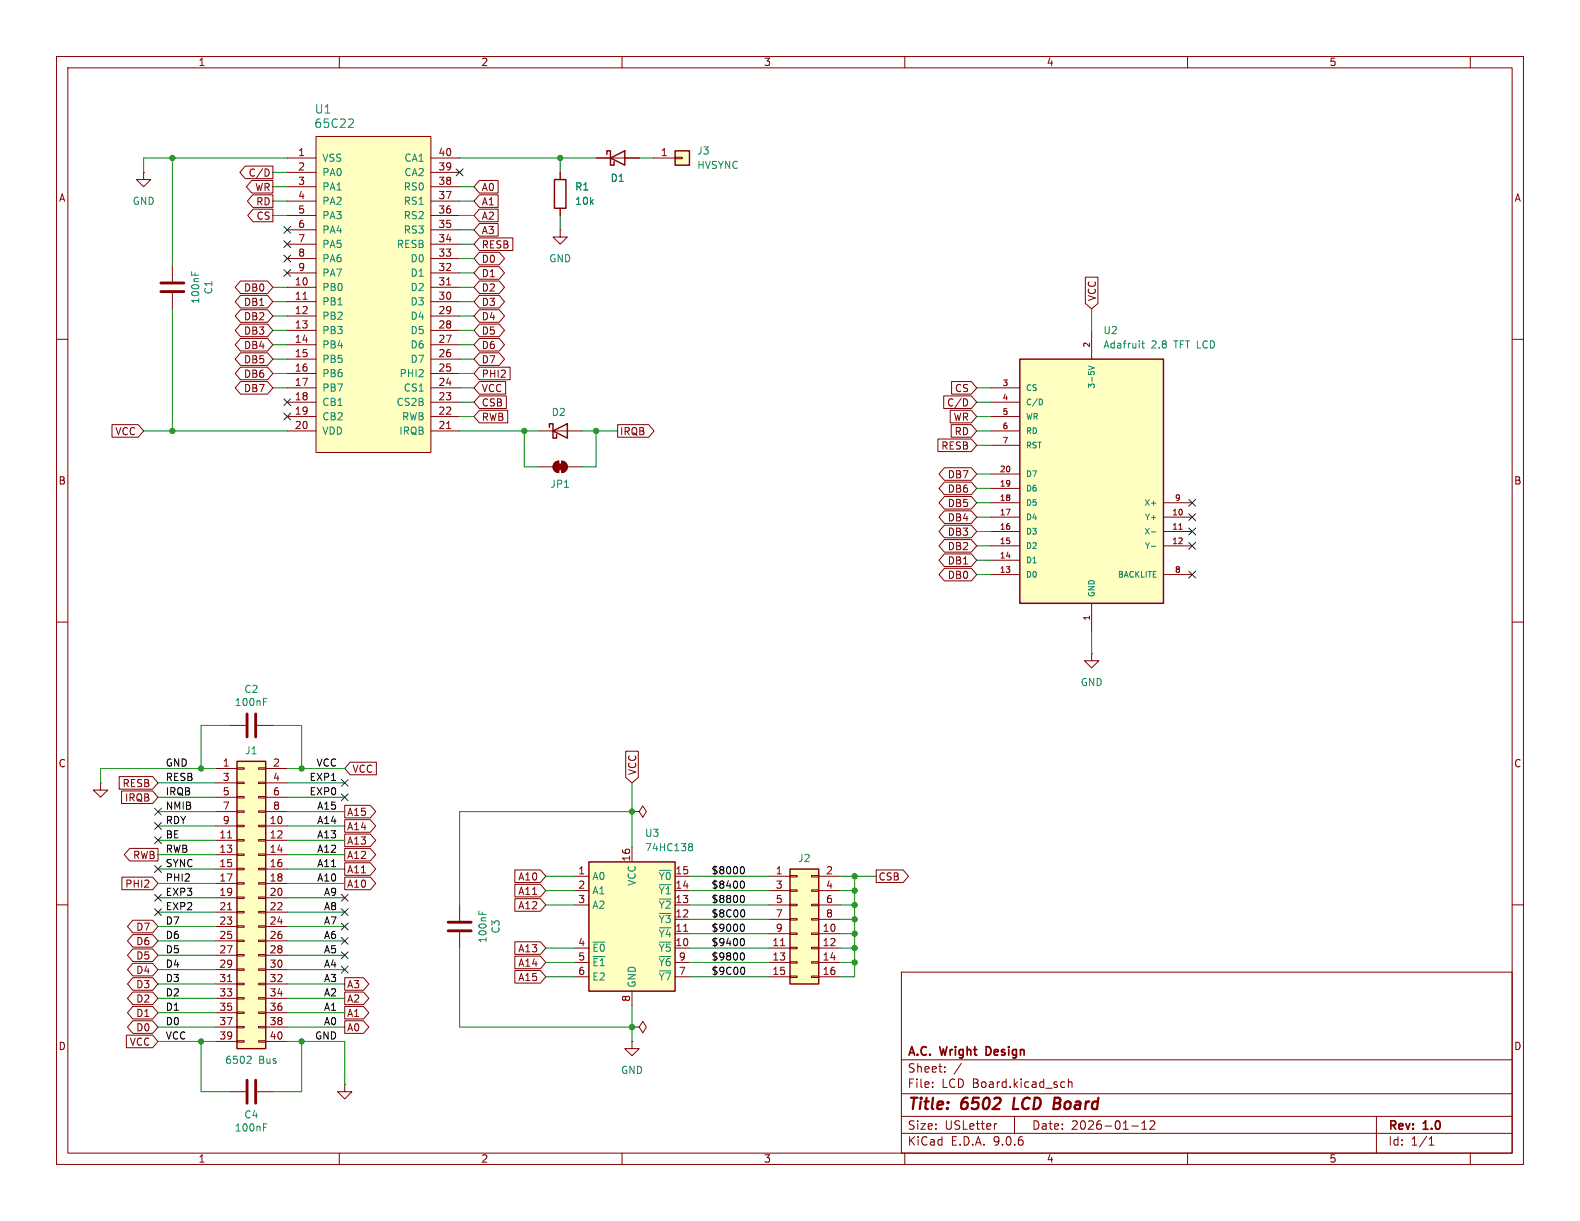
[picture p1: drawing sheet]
<svg xmlns="http://www.w3.org/2000/svg" width="279mm" height="216mm" viewBox="0 0 279 216" stroke-linecap="round" stroke-linejoin="round" font-family="sans-serif">
<g fill="none" stroke="#840000" stroke-width=".18">
<path d="M10 10h259.4v195.9h-259.4zM12 12h255.4v191.9h-255.4zM60 10v2M110 10v2M160 10v2M210 10v2M260 10v2M10 60h2M267.4 60h2M10 110h2M267.4 110h2M10 160h2"/>
<path d="M159.4 171.9h108v32h-108zM267.4 160h2M159.4 197.4h108M159.4 193.4h108M159.4 187.4h108M164.9 192.1v.2M164.9 191.4v.1M167.1 189.4v.2M167.1 188.7v.1M170 188l-1.3 1.9M176.3 198.7l-.3 .1M179.4 197.4v3"/>
<path d="M187.9 191.3l.4 .1M188.3 192.2l-.4 .1M188.9 191.4l.2-.1 .4 .1 .1 .9M188.9 190.8v1.5M200.1 199.1h1.2M201.9 199.7h.9M201.9 198.6l.5-.4v1.5M203.4 198.3l.5-.1 .2 .1 .1 .3-.9 1.1h.9M243.4 197.4v6.5M60 203.9v2M110 203.9v2M159.4 200.4h108"/>
<path d="M160 203.9v2M210 203.9v2M252.7 202.5h.9M252.7 201.4l.4-.4v1.5M260 203.9v2"/>
</g>
<path d="M179.4 194.1l-.3 2h1M186.4 195.1h.7M186.5 194.1h.7M187.1 195.1l.2 .1M187.2 196l-.9 .1M187.3 195l-.2 .1" fill="none" stroke="#840000" stroke-width=".4"/>
<path d="M174.7 185.1h-.3v1.5h.3" fill="none" stroke="#840000" stroke-width=".3"/>
<path d="M180.3 63.5h25.4v43.2h-25.4z" fill="#ffffc2"/>
<path d="M180.3 63.5h25.4v43.2h-25.4z" fill="none" stroke="#840000" stroke-width=".25"/>
<g fill="none" stroke="#840000" stroke-width=".18">
<path d="M193 58.4v5.1M175.3 68.6h5M175.3 71.1h5M175.3 73.7h5M175.3 76.2h5M175.3 78.7h5M175.3 83.8h5M175.3 86.4h5M175.3 88.9h5M175.3 91.4h5M175.3 94h5M175.3 96.5h5"/>
<path d="M175.3 99.1h5M205.7 88.9h5.1M205.7 91.4h5.1M205.7 94h5.1M205.7 96.5h5.1M208.5 93.6h.6M175.3 101.6h5M193 106.7v5.1M205.7 101.6h5.1M111.8 184.2v1.2h1.2l-1.2 1.3-1.3-1.3h1.3M111.8 184.2h.1"/>
</g>
<path d="M184.2 70.6l.2 .4-.2 .5M192.5 64.7l1 .4-1 .3M201.9 60.7h.5M202.1 60.3v1.1l.3 .1M203.6 94.1h.8M203.6 96.6h.8" fill="none" stroke="#008484" stroke-width=".18"/>
<path d="M119.4 26.7h2.5v2.5h-2.5z" fill="#ffffc2"/>
<path d="M107.3 27.3v-.6h.6v2.5h.7v-.6M107.9 27.9l2.6-1.2v2.5zM119.4 26.7h2.5v2.5h-2.5z" fill="none" stroke="#840000" stroke-width=".25"/>
<path d="M105.4 27.9h7.6M115.6 27.9h3.8M119.4 27.8h1.2v.3h-1.2zM17.8 138.4v1.3h1.2l-1.2 1.3-1.3-1.3h1.3M17.8 138.4h.1M111.8 181.6h1.2l.7-1 .6 1-.6 1-.7-1M111.8 181.6h.1" fill="none" stroke="#840000" stroke-width=".18"/>
<path d="M55.9 24.1h20.3v55.9h-20.3z" fill="#ffffc2"/>
<g fill="none" stroke="#840000" stroke-width=".18">
<path d="M50.8 27.9h5.1M50.8 30.5h5.1M50.8 33h5.1M50.8 35.6h5.1M50.8 38.1h5.1M55.9 24.1h20.3v55.9h-20.3zM76.2 27.9h5.1M76.2 30.5h5.1M76.2 33h5.1M76.2 35.6h5.1M76.2 38.1h5.1M50.8 40.6h5.1"/>
<path d="M50.8 43.2h5.1M50.8 45.7h5.1M50.8 48.3h5.1M50.8 50.8h5.1M50.8 53.3h5.1M50.8 55.9h5.1M50.8 58.4h5.1M53.6 52.9h.7M76.2 40.6h5.1M76.2 43.2h5.1M76.2 45.7h5.1M76.2 48.3h5.1"/>
<path d="M76.2 50.8h5.1M76.2 53.3h5.1M76.2 55.9h5.1M76.2 58.4h5.1M79 50.4h.7M99.1 40.6v1.3h1.2l-1.2 1.3-1.3-1.3h1.3M99.1 40.6h.1M50.8 61h5.1M50.8 63.5h5.1M50.8 66h5.1M50.8 68.6h5.1M50.8 71.1h5.1"/>
<path d="M50.8 73.7h5.1M50.8 76.2h5.1M76.2 61h5.1M76.2 63.5h5.1M76.2 66h5.1M76.2 68.6h5.1M76.2 71.1h5.1M76.2 73.7h5.1M76.2 76.2h5.1M79 75.8h.7"/>
</g>
<path d="M62.2 21l.3 .3-.1 .4-.8 .8h.9" fill="none" stroke="#008484" stroke-width=".18"/>
<path d="M139.7 153.7h5.1v20.3h-5.1z" fill="#ffffc2"/>
<path d="M98 31.8h2.1v5h-2.1zM139.7 153.7h5.1v20.3h-5.1z" fill="none" stroke="#840000" stroke-width=".25"/>
<g fill="none" stroke="#840000" stroke-width=".18">
<path d="M99.1 30.5v1.3M99.1 36.8v1.3M111.8 143.5h1.2l.7-1 .6 1-.6 1-.7-1M111.8 143.5h.1M135.9 154.9h3.8M135.9 157.5h3.8M139.7 154.8h1.3v.3h-1.3zM139.7 157.4h1.3v.2h-1.3zM139.7 159.9h1.3v.2h-1.3zM143.5 154.8h1.3v.3h-1.3zM143.5 157.4h1.3v.2h-1.3zM143.5 159.9h1.3v.2h-1.3z"/>
<path d="M144.8 154.9h3.8M144.8 157.5h3.8M81.3 160v2.8M81.3 164.8v2.8M135.9 160h3.8M135.9 162.6h3.8M135.9 165.1h3.8M135.9 167.6h3.8M135.9 170.2h3.8M135.9 172.7h3.8M138 167.2h.8M139.7 162.4h1.3v.3h-1.3z"/>
<path d="M139.7 165h1.3v.2h-1.3zM139.7 167.5h1.3v.3h-1.3zM139.7 170.1h1.3v.2h-1.3zM139.7 172.6h1.3v.2h-1.3zM143.5 162.4h1.3v.3h-1.3zM143.5 165h1.3v.2h-1.3zM143.5 167.5h1.3v.3h-1.3zM143.5 170.1h1.3v.2h-1.3zM143.5 172.6h1.3v.2h-1.3zM144.8 160h3.8M144.8 162.6h3.8M144.8 165.1h3.8"/>
<path d="M144.8 167.6h3.8M144.8 170.2h3.8M144.8 172.7h3.8"/>
</g>
<path d="M79.2 163.1h4.1M79.2 164.6h4.1" fill="none" stroke="#840000" stroke-width=".51"/>
<path d="M84.7 161.1v.6M85.3 161.3v.4" fill="none" stroke="#008484" stroke-width=".18"/>
<path d="M104.1 152.4h15.3v22.9h-15.3z" fill="#ffffc2"/>
<path d="M104.1 152.4h15.3v22.9h-15.3z" fill="none" stroke="#840000" stroke-width=".25"/>
<g fill="none" stroke="#840000" stroke-width=".18">
<path d="M40.6 128.3h2.8M45.5 128.3h2.8M101.6 154.9h2.5M101.6 157.5h2.5M111.8 149.9v2.5M119.4 154.9h2.5M119.4 157.5h2.5M101.6 160h2.5M101.6 167.6h2.5M101.6 170.2h2.5M101.6 172.7h2.5M111.8 175.3v2.5"/>
<path d="M119.4 160h2.5M119.4 167.6h2.5M119.4 170.2h2.5M119.4 172.7h2.5M119.4 162.6h2.5M119.4 165.1h2.5M120.9 164.7h.7"/>
</g>
<path d="M46.6 124.1h.4M46.6 123.5h.6M116.6 153.9h2M121.9 149.7h.1M121.9 149.2h.3l.2 .1 .1 .2-.3 .2M122 149.7h.2M122 149.7l-.1 .1M122.2 149.7l.3 .3-.1 .3-.2 .1h-.3M104.9 166.6h2.1" fill="none" stroke="#008484" stroke-width=".18"/>
<path d="M43.7 126.2v4.1M45.2 126.2v4.1" fill="none" stroke="#840000" stroke-width=".51"/>
<path d="M41.9 134.6h5.1v50.8h-5.1z" fill="#ffffc2"/>
<path d="M97.2 75.6v-.7h.6v2.6h.6v-.7M97.8 76.2l2.5-1.3v2.6zM41.9 134.6h5.1v50.8h-5.1z" fill="none" stroke="#840000" stroke-width=".25"/>
<g fill="none" stroke="#840000" stroke-width=".18">
<path d="M25.4 30.5v1.3h1.3l-1.3 1.2-1.3-1.2h1.3M25.4 30.5h.1M43.4 29.4h4.9v2.2h-4.9l-1-1.1zM44.5 31.9h3.8v2.2h-3.8l-.9-1.1zM44.7 34.4h3.6v2.3h-3.6l-.9-1.1zM44.8 37h3.5v2.2h-3.5l-1-1.1zM47.4 29.9l.2 .5-.2 .7M84.8 39.5h3.3v2.3h-3.3l-1-1.2zM84.8 37h3.3v2.2h-3.3l-1-1.1zM84.8 31.9h3.3v2.2h-3.3l-1-1.1zM84.8 34.4h3.3v2.3h-3.3l-1-1.1zM99.1 30.5v1.3"/>
<path d="M99.1 36.8v1.3M105.4 27.9h2.5M110.5 27.9h2.5M30.5 47v2.8M30.5 51.8v2.8M42.5 57.3h4.8l1 1.1-1 1.1h-4.8l-.9-1.1zM42.5 59.8h4.8l1 1.2-1 1.1h-4.8l-.9-1.1zM42.5 54.8h4.8l1 1.1-1 1.1h-4.8l-.9-1.1zM42.5 52.2h4.8l1 1.1-1 1.2h-4.8l-.9-1.2zM42.5 49.7h4.8l1 1.1-1 1.1h-4.8l-.9-1.1zM84.8 47.1h3.5l.9 1.2-.9 1.1h-3.5l-1-1.1zM84.8 44.6h3.5l.9 1.1-.9 1.1h-3.5l-1-1.1z"/>
<path d="M84.8 59.8h3.5l.9 1.2-.9 1.1h-3.5l-1-1.1zM84.8 42.1h5.9v2.2h-5.9l-1-1.1zM84.8 54.8h3.5l.9 1.1-.9 1.1h-3.5l-1-1.1zM84.8 57.3h3.5l.9 1.1-.9 1.1h-3.5l-1-1.1zM84.8 52.2h3.5l.9 1.1-.9 1.2h-3.5l-1-1.2zM84.8 49.7h3.5l.9 1.1-.9 1.1h-3.5l-1-1.1zM191.9 49h2.3v4.7l-1.2 .9-1.1-.9zM19.8 75.1h4.6l1 1.1-1 1.1h-4.6zM42.5 64.9h4.8l1 1.1-1 1.2h-4.8l-.9-1.2zM42.5 67.5h4.8l1 1.1-1 1.1h-4.8l-.9-1.1zM42.5 62.4h4.8l1 1.1-1 1.1h-4.8l-.9-1.1zM84.8 72.5h5v2.3h-5l-1-1.1z"/>
<path d="M84.8 70h4.7v2.2h-4.7l-1-1.1zM84.8 67.5h4.6v2.2h-4.6l-1-1.1zM84.8 64.9h5.4v2.3h-5.4l-1-1.2zM84.8 62.4h3.5l.9 1.1-.9 1.1h-3.5l-1-1.1zM95.2 76.2h7.7M109.2 75.1h5.5l1 1.1-1 1.1h-5.5zM165.9 77.6h5.9l.9 1.1-.9 1.2h-5.9zM166.9 70h4.9l.9 1.1-.9 1.1h-4.9zM168 72.5h3.8l.9 1.2-.9 1.1h-3.8zM168.2 75.1h3.6l.9 1.1-.9 1.1h-3.6zM168.3 67.5h3.5l.9 1.1-.9 1.1h-3.5zM170.9 70.6l.2 .5-.2 .6"/>
<path d="M95.2 82.6h2.6M98.1 81.8l.7-.3v2.1a1.02 1.02 0 0 1-.9-.7 1.02 1.02 0 0 1 .2-1.1zM99.3 81.5a1.02 1.02 0 0 1 1 1.1 1.02 1.02 0 0 1-1 1zM100.3 82.6h2.6M167 82.7h4.8l.9 1.1-.9 1.1h-4.8l-1-1.1zM167 85.2h4.8l.9 1.2-.9 1.1h-4.8l-1-1.1zM167 87.8h4.8l.9 1.1-.9 1.1h-4.8l-1-1.1zM167 90.3h4.8l.9 1.1-.9 1.2h-4.8l-1-1.2zM167 92.9h4.8l.9 1.1-.9 1.1h-4.8l-1-1.1zM167 95.4h4.8l.9 1.1-.9 1.1h-4.8l-1-1.1zM167 97.9h4.8l.9 1.2-.9 1.1h-4.8l-1-1.1zM167 100.5h4.8l.9 1.1-.9 1.1h-4.8l-1-1.1z"/>
<path d="M193 115.6v1.2h1.3l-1.3 1.3-1.2-1.3h1.2M193 115.6h.1M21.1 137.3h5.9l.9 1.1-.9 1.1h-5.9zM21.5 139.9h5.5l.9 1.1-.9 1.1h-5.5zM38.1 135.9h3.8M38.1 138.4h3.8M41.9 135.8h1.3v.2h-1.3zM41.9 138.3h1.3v.3h-1.3zM45.7 135.8h1.3v.2h-1.3zM45.7 138.3h1.3v.3h-1.3zM47 135.9h3.8M47 138.4h3.8"/>
<path d="M61.9 134.8h4.7v2.2h-4.7l-.9-1.1zM110.6 132.8h2.3v4.7l-1.1 .9-1.2-.9zM21.6 155.1h5.4l.9 1.1-.9 1.1h-5.4zM22.9 150h5v2.2h-5l-.9-1.1zM38.1 141h3.8M38.1 143.5h3.8M38.1 146.1h3.8M38.1 148.6h3.8M38.1 151.1h3.8M38.1 153.7h3.8M38.1 156.2h3.8M38.1 158.8h3.8"/>
<path d="M40.2 148.2h.8M41.9 140.8h1.3v.3h-1.3zM41.9 143.4h1.3v.2h-1.3zM41.9 145.9h1.3v.3h-1.3zM41.9 148.5h1.3v.2h-1.3zM41.9 151h1.3v.3h-1.3zM41.9 153.5h1.3v.3h-1.3zM41.9 156.1h1.3v.2h-1.3zM41.9 158.6h1.3v.3h-1.3zM45.7 140.8h1.3v.3h-1.3zM45.7 143.4h1.3v.2h-1.3zM45.7 145.9h1.3v.3h-1.3z"/>
<path d="M45.7 148.5h1.3v.2h-1.3zM45.7 151h1.3v.3h-1.3zM45.7 153.5h1.3v.3h-1.3zM45.7 156.1h1.3v.2h-1.3zM45.7 158.6h1.3v.3h-1.3zM47 141h3.8M47 143.5h3.8M47 146.1h3.8M47 148.6h3.8M47 151.1h3.8M47 153.7h3.8M47 156.2h3.8"/>
<path d="M47 158.8h3.8M61 142.4h4.5l.9 1.1-.9 1.1h-4.5zM61 155.1h4.5l.9 1.1-.9 1.1h-4.5zM61 144.9h4.5l.9 1.2-.9 1.1h-4.5zM61 152.6h4.5l.9 1.1-.9 1.1h-4.5zM61 150h4.5l.9 1.1-.9 1.1h-4.5zM61 147.5h4.5l.9 1.1-.9 1.1h-4.5zM91 153.8h4.6l.9 1.1-.9 1.2h-4.6zM91 156.4h4.6l.9 1.1-.9 1.1h-4.6zM91 158.9h4.6l.9 1.1-.9 1.1h-4.6zM154.9 153.8h4.8l1 1.1-1 1.2h-4.8zM23.5 165.3h3.5l.9 1.1-.9 1.1h-3.5l-1-1.1z"/>
<path d="M23.5 167.8h3.5l.9 1.1-.9 1.1h-3.5l-1-1.1zM23.5 162.7h3.5l.9 1.1-.9 1.1h-3.5l-1-1.1zM23.5 178h3.5l.9 1.1-.9 1.1h-3.5l-1-1.1zM23.5 175.4h3.5l.9 1.1-.9 1.1h-3.5l-1-1.1zM23.5 172.9h3.5l.9 1.1-.9 1.1h-3.5l-1-1.1zM23.5 170.3h3.5l.9 1.2-.9 1.1h-3.5l-1-1.1zM38.1 161.3h3.8M38.1 163.8h3.8M38.1 166.4h3.8M38.1 168.9h3.8M38.1 171.5h3.8M38.1 174h3.8"/>
<path d="M38.1 176.5h3.8M38.1 179.1h3.8M40.2 160.9h.8M40.2 173.6h.8M41.9 161.2h1.3v.2h-1.3zM41.9 163.7h1.3v.3h-1.3zM41.9 166.2h1.3v.3h-1.3zM41.9 168.8h1.3v.2h-1.3zM41.9 171.3h1.3v.3h-1.3zM41.9 173.9h1.3v.2h-1.3zM41.9 176.4h1.3v.3h-1.3zM41.9 178.9h1.3v.3h-1.3z"/>
<path d="M45.7 161.2h1.3v.2h-1.3zM45.7 163.7h1.3v.3h-1.3zM45.7 166.2h1.3v.3h-1.3zM45.7 168.8h1.3v.2h-1.3zM45.7 171.3h1.3v.3h-1.3zM45.7 173.9h1.3v.2h-1.3zM45.7 176.4h1.3v.3h-1.3zM45.7 178.9h1.3v.3h-1.3zM47 161.3h3.8M47 163.8h3.8M47 166.4h3.8M47 168.9h3.8"/>
<path d="M47 171.5h3.8M47 174h3.8M47 176.5h3.8M47 179.1h3.8M61 172.9h3.3l.9 1.1-.9 1.1h-3.3zM61 175.4h3.3l.9 1.1-.9 1.1h-3.3zM61 178h3.3l.9 1.1-.9 1.1h-3.3zM91 171.6h4.6l.9 1.1-.9 1.1h-4.6zM91 166.5h4.6l.9 1.1-.9 1.2h-4.6zM91 169.1h4.6l.9 1.1-.9 1.1h-4.6zM22.3 183h4.7l.9 1.2-.9 1.1h-4.7zM23.5 180.5h3.5l.9 1.1-.9 1.1h-3.5l-1-1.1z"/>
<path d="M38.1 181.6h3.8M38.1 184.2h3.8M40.6 193h2.8M41.9 181.5h1.3v.2h-1.3zM41.9 184h1.3v.3h-1.3zM45.5 193h2.8M45.7 181.5h1.3v.2h-1.3zM45.7 184h1.3v.3h-1.3zM47 181.6h3.8M47 184.2h3.8M61 191.8v1.2h1.2l-1.2 1.3-1.3-1.3h1.3M61 191.8h.1"/>
<path d="M61 180.5h3.3l.9 1.1-.9 1.1h-3.3z"/>
</g>
<path d="M33.9 48v.7M34.5 48.2v.5M44.2 186.8l.2 .2v.3l-.8 .7h.8M46.6 199.3h.4M46.6 198.7h.6" fill="none" stroke="#008484" stroke-width=".18"/>
<path d="M28.4 50h4.1M28.4 51.6h4.1M43.7 191v4.1M45.2 191v4.1" fill="none" stroke="#840000" stroke-width=".51"/>
<g fill="#840000" stroke="#840000" stroke-width=".18">
<path d="M98.6 82h1v1.1h-1z"/>
<path d="M98.1 81.8l.7-.3v2.1a1.02 1.02 0 0 1-.9-.7 1.02 1.02 0 0 1 .2-1.1z"/>
<path d="M99.3 81.5a1.02 1.02 0 0 1 1 1.1 1.02 1.02 0 0 1-1 1z"/>
</g>
<path d="M131.1 155.8h.1a.68 .68 0 0 1 .5 .6 .68 .68 0 0 1-.5 .7l-.1-.1M131.1 153.3l.1-.1a.68 .68 0 0 1 .5 .7 .68 .68 0 0 1-.5 .6h-.1M131.1 158.4l.1-.1a.68 .68 0 0 1 .5 .7 .68 .68 0 0 1-.5 .6l-.1-.1M131.1 163.5l.1-.1a.68 .68 0 0 1 .5 .6 .68 .68 0 0 1-.5 .7l-.1-.1M131.1 166l.1-.1a.68 .68 0 0 1 .5 .7 .68 .68 0 0 1-.5 .6h-.1M131.1 168.5h.1a.68 .68 0 0 1 .5 .6 .68 .68 0 0 1-.5 .7l-.1-.1M131.4 160.9a.79 .79 0 0 1 0 1.2M131.4 171a.79 .79 0 0 1 0 1.3" fill="none" stroke="#000" stroke-width=".18"/>
<g fill="none" stroke="#008400" stroke-width=".18">
<path d="M30.5 27.9v19.1M48.3 33h2.5M48.3 30.5h2.5M48.3 35.6h2.5M48.3 38.1h2.5M50.8 27.9h-25.4v2.6M81.3 33h2.5M81.3 27.9h24.1M81.3 35.6h2.5M81.3 38.1h2.5M99.1 27.9v2.6M99.1 38.1v2.5"/>
<path d="M113 27.9h2.6M30.5 54.6v21.6M48.3 50.8h2.5M48.3 53.3h2.5M48.3 55.9h2.5M48.3 58.4h2.5M81.3 48.3h2.5M81.3 50.8h2.5M81.3 53.3h2.5M81.3 43.2h2.5M81.3 45.7h2.5M81.3 40.6h2.5"/>
<path d="M81.3 55.9h2.5M81.3 58.4h2.5M193 54.6v3.8M25.4 76.2h25.4M48.3 63.5h2.5M48.3 61h2.5M48.3 66h2.5M48.3 68.6h2.5M81.3 63.5h2.5M81.3 61h2.5M81.3 66h2.5M81.3 76.2h13.9"/>
<path d="M81.3 68.6h2.5M81.3 71.1h2.5M81.3 73.7h2.5M92.7 76.2v6.4h2.5M102.9 76.2h6.3M105.4 76.2v6.4h-2.5M172.7 76.2h2.6M172.7 68.6h2.6M172.7 71.1h2.6M172.7 73.7h2.6M172.7 78.7h2.6M172.7 91.4h2.6"/>
<path d="M172.7 94h2.6M172.7 96.5h2.6M172.7 88.9h2.6M172.7 86.4h2.6M172.7 83.8h2.6M172.7 99.1h2.6M172.7 101.6h2.6M193 111.8v3.8M27.9 138.4h10.2M38.1 135.9h-20.3v2.5M40.6 128.3h-5v7.6M48.3 128.3h5v7.6"/>
<path d="M50.8 135.9h10.2M50.8 138.4h10.2M111.8 138.4v11.5M27.9 143.5h10.2M27.9 148.6h10.2M27.9 151.1h10.2M27.9 141h10.2M27.9 146.1h10.2M27.9 153.7h10.2M27.9 158.8h10.2M27.9 156.2h10.2M50.8 143.5h10.2"/>
<path d="M50.8 148.6h10.2M50.8 151.1h10.2M50.8 141h10.2M50.8 146.1h10.2M50.8 153.7h10.2M50.8 158.8h10.2M50.8 156.2h10.2M96.5 154.9h5.1M96.5 157.5h5.1M111.8 143.5h-30.5v16.5M121.9 154.9h14M121.9 157.5h14"/>
<path d="M148.6 154.9h6.3M148.6 157.5h2.5M151.1 154.9v17.8h-2.5M27.9 166.4h10.2M27.9 163.8h10.2M27.9 179.1h10.2M27.9 176.5h10.2M27.9 174h10.2M27.9 171.5h10.2M27.9 168.9h10.2M27.9 161.3h10.2M50.8 166.4h10.2"/>
<path d="M50.8 163.8h10.2M50.8 179.1h10.2M50.8 176.5h10.2M50.8 174h10.2M50.8 171.5h10.2M50.8 168.9h10.2M50.8 161.3h10.2M81.3 167.6v14h30.5M96.5 160h5.1M96.5 167.6h5.1M96.5 170.2h5.1M96.5 172.7h5.1"/>
<path d="M111.8 177.8v6.4M121.9 165.1h14M121.9 160h14M121.9 162.6h14M121.9 167.6h14M121.9 170.2h14M121.9 172.7h14M148.6 165.1h2.5M148.6 160h2.5M148.6 162.6h2.5M148.6 167.6h2.5M148.6 170.2h2.5"/>
<path d="M27.9 181.6h10.2M27.9 184.2h10.2M35.6 184.2v8.8h5M50.8 181.6h10.2M50.8 184.2h10.2v7.6M53.3 184.2v8.8h-5"/>
</g>
<g fill="none" stroke="#000084" stroke-width=".18">
<path d="M80.7 29.9l1.2 1.2M81.9 29.9l-1.2 1.2M50.2 45.1l1.2 1.2M50.2 47.7l1.2 1.2M50.2 40l1.2 1.2M50.2 42.6l1.2 1.2M51.4 45.1l-1.2 1.2M51.4 47.7l-1.2 1.2M51.4 40l-1.2 1.2M51.4 42.6l-1.2 1.2M50.2 73.1l1.2 1.2M50.2 70.5l1.2 1.2"/>
<path d="M51.4 73.1l-1.2 1.2M51.4 70.5l-1.2 1.2M210.2 90.8l1.2 1.2M210.2 88.3l1.2 1.2M210.2 95.9l1.2 1.2M210.2 93.4l1.2 1.2M211.4 90.8l-1.2 1.2M211.4 88.3l-1.2 1.2M211.4 95.9l-1.2 1.2M211.4 93.4l-1.2 1.2M210.2 101l1.2 1.2M211.4 101l-1.2 1.2"/>
<path d="M60.4 137.8l1.2 1.2M61.6 137.8l-1.2 1.2M27.3 142.9l1.2 1.2M27.3 158.1l1.2 1.3M27.3 148l1.2 1.2M27.3 153.1l1.2 1.2M27.3 145.4l1.2 1.3M28.5 142.9l-1.2 1.2M28.5 158.1l-1.2 1.3M28.5 148l-1.2 1.2M28.5 153.1l-1.2 1.2M28.5 145.4l-1.2 1.3"/>
<path d="M60.4 158.1l1.2 1.3M60.4 140.4l1.2 1.2M61.6 158.1l-1.2 1.3M61.6 140.4l-1.2 1.2M27.3 160.7l1.2 1.2M28.5 160.7l-1.2 1.2M60.4 170.8l1.2 1.3M60.4 165.8l1.2 1.2M60.4 163.2l1.2 1.2M60.4 168.3l1.2 1.2M60.4 160.7l1.2 1.2M61.6 170.8l-1.2 1.3"/>
<path d="M61.6 165.8l-1.2 1.2M61.6 163.2l-1.2 1.2M61.6 168.3l-1.2 1.2M61.6 160.7l-1.2 1.2"/>
</g>
<g fill="#008400" stroke="#008400" stroke-width=".18">
<circle cx="151.1" cy="165.1" r=".46"/>
<circle cx="151.1" cy="154.9" r=".46"/>
<circle cx="151.1" cy="160" r=".46"/>
<circle cx="151.1" cy="162.6" r=".46"/>
<circle cx="151.1" cy="157.5" r=".46"/>
<circle cx="151.1" cy="170.2" r=".46"/>
<circle cx="151.1" cy="167.6" r=".46"/>
<circle cx="35.6" cy="184.2" r=".46"/>
<circle cx="53.3" cy="184.2" r=".46"/>
<circle cx="111.8" cy="143.5" r=".46"/>
<circle cx="111.8" cy="181.6" r=".46"/>
<circle cx="30.5" cy="76.2" r=".46"/>
<circle cx="35.6" cy="135.9" r=".46"/>
<circle cx="53.3" cy="135.9" r=".46"/>
<circle cx="30.5" cy="27.9" r=".46"/>
<circle cx="92.7" cy="76.2" r=".46"/>
<circle cx="105.4" cy="76.2" r=".46"/>
<circle cx="99.1" cy="27.9" r=".46"/>
</g>
<g font-size="2.8" fill="#840000">
<text x="160.4" y="196.8">Title:</text>
<text x="170.1" y="196.8">6502</text>
<text x="180" y="196.8">LCD</text>
<text x="187.9" y="196.8">Board</text>
</g>
<g font-size="2.1" fill="#008484">
<text x="55.5" y="22.8">65C22</text>
<text x="55.6" y="20.3">U1</text>
</g>
<g font-size="2.1" fill="#840000">
<text x="160.4" y="189.9">Sheet:</text>
<text x="160.4" y="187.1">A.C.</text>
<text x="166.4" y="187.1">Wright</text>
<text x="175" y="187.1">Design</text>
<text x="160.4" y="192.6">File:</text>
<text x="166.5" y="192.6">LCD Board.kicad_sch</text>
<text x="160.4" y="202.8">KiCad</text>
<text x="160.4" y="200">Size:</text>
<text x="167.1" y="200">USLetter</text>
<text x="168.1" y="202.8">E.D.A.</text>
<text x="175.7" y="202.8">9.0.6</text>
<text x="182.4" y="200">Date:</text>
<text x="189.4" y="200">2026-01-12</text>
<text x="245.4" y="200.2">Rev:</text>
<text x="245.4" y="202.8">Id:</text>
<text x="249.5" y="202.8">1/1</text>
<text x="251.8" y="200.2">1.0</text>
</g>
<g font-size="1.8" fill="#840000">
<text x="35" y="11.9">1</text>
<text x="85" y="11.9">2</text>
<text x="135" y="11.9">3</text>
<text x="185" y="11.9">4</text>
<text x="235" y="11.9">5</text>
<text x="52.6" y="27.7">1</text>
<text x="77.4" y="27.7">40</text>
<text x="116.8" y="27.7">1</text>
<text x="10.3" y="35.9">A</text>
<text x="43.9" y="31.4">C/D</text>
<text x="45" y="34">WR</text>
<text x="52.6" y="30.2">2</text>
<text x="52.6" y="32.8">3</text>
<text x="52.6" y="35.3">4</text>
<text x="77.4" y="30.2">39</text>
<text x="77.4" y="32.8">38</text>
<text x="77.4" y="35.3">37</text>
<text x="85.1" y="34">A0</text>
<text x="267.7" y="35.9">A</text>
<text x="45.2" y="36.5">RD</text>
<text x="45.3" y="39.1">CS</text>
<text x="52.6" y="37.8">5</text>
<text x="52.6" y="40.4">6</text>
<text x="77.4" y="37.8">36</text>
<text x="77.4" y="40.4">35</text>
<text x="85.1" y="41.6">A3</text>
<text x="85.1" y="39.1">A2</text>
<text x="85.1" y="36.5">A1</text>
<text x="52.6" y="42.9">7</text>
<text x="52.6" y="45.5">8</text>
<text x="77.4" y="42.9">34</text>
<text x="77.4" y="45.5">33</text>
<text x="85.1" y="46.7">D0</text>
<text x="85.1" y="44.1">RESB</text>
<text x="43" y="51.8">DB0</text>
<text x="52" y="50.5">10</text>
<text x="52" y="53.1">11</text>
<text x="52.6" y="48">9</text>
<text x="77.4" y="48">32</text>
<text x="77.4" y="50.5">31</text>
<text x="77.4" y="53.1">30</text>
<text x="85.1" y="49.2">D1</text>
<text x="85.1" y="51.8">D2</text>
<text x="194" y="53.3" transform="rotate(-90 194 53.3)">VCC</text>
<text x="43" y="59.4">DB3</text>
<text x="43" y="56.8">DB2</text>
<text x="43" y="54.3">DB1</text>
<text x="52" y="55.6">12</text>
<text x="52" y="58.2">13</text>
<text x="77.4" y="55.6">29</text>
<text x="77.4" y="58.2">28</text>
<text x="85.1" y="56.8">D4</text>
<text x="85.1" y="59.4">D5</text>
<text x="85.1" y="54.3">D3</text>
<text x="43" y="64.5">DB5</text>
<text x="43" y="61.9">DB4</text>
<text x="52" y="60.7">14</text>
<text x="52" y="63.2">15</text>
<text x="52" y="65.8">16</text>
<text x="77.4" y="60.7">27</text>
<text x="77.4" y="63.2">26</text>
<text x="77.4" y="65.8">25</text>
<text x="85.1" y="64.5">D7</text>
<text x="85.1" y="61.9">D6</text>
<text x="43" y="67">DB6</text>
<text x="43" y="69.5">DB7</text>
<text x="52" y="68.3">17</text>
<text x="52" y="70.9">18</text>
<text x="77.4" y="68.3">24</text>
<text x="77.4" y="70.9">23</text>
<text x="85.1" y="69.5">VCC</text>
<text x="85.1" y="67">PHI2</text>
<text x="168.8" y="69.5">CS</text>
<text x="20.3" y="77.2">VCC</text>
<text x="52" y="73.4">19</text>
<text x="52" y="75.9">20</text>
<text x="77.4" y="73.4">22</text>
<text x="77.4" y="75.9">21</text>
<text x="85.1" y="74.6">RWB</text>
<text x="85.1" y="72.1">CSB</text>
<text x="109.5" y="77.2">IRQB</text>
<text x="167.4" y="72.1">C/D</text>
<text x="168.5" y="74.6">WR</text>
<text x="168.7" y="77.2">RD</text>
<text x="166.3" y="79.7">RESB</text>
<text x="10.3" y="85.9">B</text>
<text x="167.5" y="84.8">DB7</text>
<text x="167.5" y="87.3">DB6</text>
<text x="167.5" y="89.9">DB5</text>
<text x="267.7" y="85.9">B</text>
<text x="167.5" y="92.4">DB4</text>
<text x="167.5" y="94.9">DB3</text>
<text x="167.5" y="97.5">DB2</text>
<text x="167.5" y="100">DB1</text>
<text x="167.5" y="102.6">DB0</text>
<text x="10.3" y="135.9">C</text>
<text x="39.3" y="135.6">1</text>
<text x="48.2" y="135.6">2</text>
<text x="62.2" y="136.8">VCC</text>
<text x="112.7" y="137.2" transform="rotate(-90 112.7 137.2)">VCC</text>
<text x="267.7" y="135.9">C</text>
<text x="21.6" y="139.4">RESB</text>
<text x="22" y="141.9">IRQB</text>
<text x="39.3" y="138.2">3</text>
<text x="39.3" y="140.7">5</text>
<text x="39.3" y="143.3">7</text>
<text x="48.2" y="138.2">4</text>
<text x="48.2" y="140.7">6</text>
<text x="48.2" y="143.3">8</text>
<text x="38.7" y="148.3">11</text>
<text x="39.3" y="145.8">9</text>
<text x="47.6" y="145.8">10</text>
<text x="47.6" y="148.3">12</text>
<text x="61.3" y="144.5">A15</text>
<text x="61.3" y="147">A14</text>
<text x="61.3" y="149.5">A13</text>
<text x="23.4" y="152.1">RWB</text>
<text x="38.7" y="150.9">13</text>
<text x="38.7" y="153.4">15</text>
<text x="38.7" y="156">17</text>
<text x="47.6" y="150.9">14</text>
<text x="47.6" y="153.4">16</text>
<text x="47.6" y="156">18</text>
<text x="61.3" y="154.6">A11</text>
<text x="61.3" y="152.1">A12</text>
<text x="91.5" y="155.9">A10</text>
<text x="102.2" y="154.7">1</text>
<text x="111.5" y="152.4" transform="rotate(-90 111.5 152.4)">16</text>
<text x="119.3" y="154.7">15</text>
<text x="137.1" y="154.7">1</text>
<text x="146" y="154.7">2</text>
<text x="155.3" y="155.9">CSB</text>
<text x="22.1" y="157.2">PHI2</text>
<text x="38.7" y="158.5">19</text>
<text x="38.7" y="161">21</text>
<text x="47.6" y="158.5">20</text>
<text x="47.6" y="161">22</text>
<text x="61.3" y="157.2">A10</text>
<text x="91.5" y="158.4">A11</text>
<text x="91.5" y="161">A12</text>
<text x="102.2" y="157.2">2</text>
<text x="102.2" y="159.8">3</text>
<text x="119.3" y="157.2">14</text>
<text x="119.3" y="159.8">13</text>
<text x="137.1" y="157.2">3</text>
<text x="137.1" y="159.8">5</text>
<text x="146" y="157.2">4</text>
<text x="146" y="159.8">6</text>
<text x="24" y="167.3">D6</text>
<text x="24" y="164.8">D7</text>
<text x="38.7" y="163.6">23</text>
<text x="38.7" y="166.1">25</text>
<text x="47.6" y="163.6">24</text>
<text x="47.6" y="166.1">26</text>
<text x="102.2" y="167.4">4</text>
<text x="119.3" y="162.3">12</text>
<text x="119.3" y="164.8">11</text>
<text x="119.3" y="167.4">10</text>
<text x="136.5" y="167.4">11</text>
<text x="137.1" y="162.3">7</text>
<text x="137.1" y="164.8">9</text>
<text x="145.4" y="164.8">10</text>
<text x="145.4" y="167.4">12</text>
<text x="146" y="162.3">8</text>
<text x="24" y="169.9">D5</text>
<text x="24" y="172.4">D4</text>
<text x="38.7" y="168.7">27</text>
<text x="38.7" y="171.2">29</text>
<text x="38.7" y="173.7">31</text>
<text x="47.6" y="168.7">28</text>
<text x="47.6" y="171.2">30</text>
<text x="47.6" y="173.7">32</text>
<text x="91.5" y="173.7">A15</text>
<text x="91.5" y="168.6">A13</text>
<text x="91.5" y="171.1">A14</text>
<text x="102.2" y="169.9">5</text>
<text x="102.2" y="172.5">6</text>
<text x="119.9" y="169.9">9</text>
<text x="119.9" y="172.5">7</text>
<text x="136.5" y="169.9">13</text>
<text x="136.5" y="172.5">15</text>
<text x="145.4" y="169.9">14</text>
<text x="145.4" y="172.5">16</text>
<text x="24" y="177.5">D2</text>
<text x="24" y="174.9">D3</text>
<text x="38.7" y="176.3">33</text>
<text x="38.7" y="178.8">35</text>
<text x="47.6" y="176.3">34</text>
<text x="47.6" y="178.8">36</text>
<text x="61.3" y="174.9">A3</text>
<text x="61.3" y="177.5">A2</text>
<text x="111.5" y="177.2" transform="rotate(-90 111.5 177.2)">8</text>
<text x="10.3" y="185.9">D</text>
<text x="22.8" y="185.1">VCC</text>
<text x="24" y="180">D1</text>
<text x="24" y="182.6">D0</text>
<text x="38.7" y="181.4">37</text>
<text x="38.7" y="183.9">39</text>
<text x="47.6" y="181.4">38</text>
<text x="47.6" y="183.9">40</text>
<text x="61.3" y="182.6">A0</text>
<text x="61.3" y="180">A1</text>
<text x="267.7" y="185.9">D</text>
<text x="35" y="205.8">1</text>
<text x="85" y="205.8">2</text>
<text x="135" y="205.8">3</text>
<text x="185" y="205.8">4</text>
<text x="235" y="205.8">5</text>
</g>
<g font-size="1.8" fill="#008484">
<text x="56.9" y="28.8">VSS</text>
<text x="71.4" y="28.8">CA1</text>
<text x="123.2" y="27.5">J3</text>
<text x="56.9" y="31.3">PA0</text>
<text x="56.9" y="33.9">PA1</text>
<text x="71.3" y="33.9">RS0</text>
<text x="71.4" y="31.3">CA2</text>
<text x="101.6" y="33.9">R1</text>
<text x="107.9" y="32.4">D1</text>
<text x="123.2" y="30.1">HVSYNC</text>
<text x="23.4" y="36.4">GND</text>
<text x="56.9" y="36.4">PA2</text>
<text x="56.9" y="39">PA3</text>
<text x="56.9" y="41.5">PA4</text>
<text x="71.3" y="36.4">RS1</text>
<text x="71.3" y="39">RS2</text>
<text x="71.3" y="41.5">RS3</text>
<text x="101.6" y="36.4">10k</text>
<text x="56.9" y="44">PA5</text>
<text x="56.9" y="46.6">PA6</text>
<text x="70.1" y="44">RESB</text>
<text x="72.5" y="46.6">D0</text>
<text x="97" y="46.6">GND</text>
<text x="35.4" y="53.8" transform="rotate(-90 35.4 53.8)">100nF</text>
<text x="37.7" y="52.1" transform="rotate(-90 37.7 52.1)">C1</text>
<text x="56.9" y="49.1">PA7</text>
<text x="56.9" y="51.7">PB0</text>
<text x="72.5" y="49.1">D1</text>
<text x="72.5" y="51.7">D2</text>
<text x="56.9" y="54.2">PB1</text>
<text x="56.9" y="56.7">PB2</text>
<text x="56.9" y="59.3">PB3</text>
<text x="72.5" y="54.2">D3</text>
<text x="72.5" y="56.7">D4</text>
<text x="72.5" y="59.3">D5</text>
<text x="195" y="59.3">U2</text>
<text x="56.9" y="61.8">PB4</text>
<text x="56.9" y="64.4">PB5</text>
<text x="72.5" y="61.8">D6</text>
<text x="72.5" y="64.4">D7</text>
<text x="195" y="61.8">Adafruit</text>
<text x="203.6" y="61.8">2.8</text>
<text x="207.8" y="61.8">TFT LCD</text>
<text x="56.9" y="66.9">PB6</text>
<text x="56.9" y="69.4">PB7</text>
<text x="56.9" y="72">CB1</text>
<text x="70" y="72">CS2B</text>
<text x="70.6" y="66.9">PHI2</text>
<text x="71.3" y="69.4">CS1</text>
<text x="56.9" y="74.5">CB2</text>
<text x="56.9" y="77.1">VDD</text>
<text x="70.5" y="77.1">IRQB</text>
<text x="71" y="74.5">RWB</text>
<text x="97.5" y="73.8">D2</text>
<text x="97.2" y="86.5">JP1</text>
<text x="41.4" y="125">100nF</text>
<text x="43.1" y="122.7">C2</text>
<text x="191" y="121.5">GND</text>
<text x="43.3" y="133.6">J1</text>
<text x="114" y="148.2">U3</text>
<text x="104.6" y="155.8">A0</text>
<text x="114" y="150.7">74HC138</text>
<text x="116.4" y="155.8">~{Y0}</text>
<text x="141" y="152.6">J2</text>
<text x="104.6" y="158.3">A1</text>
<text x="104.6" y="160.9">A2</text>
<text x="112.6" y="156.7" transform="rotate(-90 112.6 156.7)">VCC</text>
<text x="116.4" y="158.3">~{Y1}</text>
<text x="116.4" y="160.9">~{Y2}</text>
<text x="86.2" y="166.9" transform="rotate(-90 86.2 166.9)">100nF</text>
<text x="88.5" y="165.2" transform="rotate(-90 88.5 165.2)">C3</text>
<text x="116.4" y="163.4">~{Y3}</text>
<text x="116.4" y="166">~{Y4}</text>
<text x="104.6" y="168.5">~{E0}</text>
<text x="104.6" y="171">~{E1}</text>
<text x="104.6" y="173.6">E2</text>
<text x="116.4" y="168.5">~{Y5}</text>
<text x="116.4" y="171">~{Y6}</text>
<text x="116.4" y="173.6">~{Y7}</text>
<text x="112.6" y="174.8" transform="rotate(-90 112.6 174.8)">GND</text>
<text x="39.7" y="188.3">6502</text>
<text x="45.7" y="188.3">Bus</text>
<text x="109.7" y="190.1">GND</text>
<text x="43.1" y="198">C4</text>
<text x="41.4" y="200.3">100nF</text>
</g>
<g font-size="1.8">
<text x="29.2" y="135.6">GND</text>
<text x="55.9" y="135.6">VCC</text>
<text x="29.2" y="138.2">RESB</text>
<text x="29.2" y="143.2">NMIB</text>
<text x="29.2" y="140.7">IRQB</text>
<text x="54.6" y="140.7">EXP0</text>
<text x="54.6" y="138.2">EXP1</text>
<text x="56" y="143.2">A15</text>
<text x="29.2" y="145.8">RDY</text>
<text x="29.2" y="148.3">BE</text>
<text x="56" y="148.3">A13</text>
<text x="56" y="145.8">A14</text>
<text x="29.2" y="155.9">PHI2</text>
<text x="29.2" y="150.9">RWB</text>
<text x="29.2" y="153.4">SYNC</text>
<text x="56" y="150.9">A12</text>
<text x="56" y="155.9">A10</text>
<text x="56" y="153.4">A11</text>
<text x="125.7" y="154.7">$8000</text>
<text x="29.2" y="161">EXP2</text>
<text x="29.2" y="158.5">EXP3</text>
<text x="57.2" y="161">A8</text>
<text x="57.2" y="158.5">A9</text>
<text x="125.7" y="157.2">$8400</text>
<text x="125.7" y="159.8">$8800</text>
<text x="29.2" y="163.6">D7</text>
<text x="29.2" y="166.1">D6</text>
<text x="57.2" y="166.1">A6</text>
<text x="57.2" y="163.6">A7</text>
<text x="125.7" y="167.4">$9400</text>
<text x="125.7" y="162.3">$8C00</text>
<text x="125.7" y="164.8">$9000</text>
<text x="29.2" y="171.2">D4</text>
<text x="29.2" y="173.7">D3</text>
<text x="29.2" y="168.6">D5</text>
<text x="57.2" y="173.7">A3</text>
<text x="57.2" y="171.2">A4</text>
<text x="57.2" y="168.6">A5</text>
<text x="125.7" y="172.5">$9C00</text>
<text x="125.7" y="169.9">$9800</text>
<text x="29.2" y="178.8">D1</text>
<text x="29.2" y="176.3">D2</text>
<text x="57.2" y="176.3">A2</text>
<text x="57.2" y="178.8">A1</text>
<text x="29.2" y="181.3">D0</text>
<text x="29.2" y="183.9">VCC</text>
<text x="55.6" y="183.9">GND</text>
<text x="57.2" y="181.3">A0</text>
</g>
<g font-size="1.4" fill="#840000">
<text x="192.8" y="61.6" transform="rotate(-90 192.8 61.6)">2</text>
<text x="177.2" y="68.3">3</text>
<text x="177.2" y="70.9">4</text>
<text x="177.2" y="73.4">5</text>
<text x="177.2" y="75.9">6</text>
<text x="176.7" y="83.6">20</text>
<text x="177.2" y="78.5">7</text>
<text x="176.7" y="86.1">19</text>
<text x="176.7" y="88.6">18</text>
<text x="207.7" y="88.6">9</text>
<text x="176.7" y="91.2">17</text>
<text x="176.7" y="93.7">16</text>
<text x="207.2" y="91.2">10</text>
<text x="207.2" y="93.7">11</text>
<text x="176.7" y="96.3">15</text>
<text x="176.7" y="98.8">14</text>
<text x="176.7" y="101.3">13</text>
<text x="207.2" y="96.3">12</text>
<text x="207.7" y="101.3">8</text>
<text x="192.8" y="109.8" transform="rotate(-90 192.8 109.8)">1</text>
</g>
<g font-size="1.4" fill="#008484">
<text x="181.4" y="69.3">CS</text>
<text x="181.4" y="71.9">C/D</text>
<text x="193.8" y="68.8" transform="rotate(-90 193.8 68.8)">3-5V</text>
<text x="181.4" y="74.4">WR</text>
<text x="181.4" y="76.9">RD</text>
<text x="181.4" y="79.5">RST</text>
<text x="181.4" y="84.6">D7</text>
<text x="181.4" y="87.1">D6</text>
<text x="181.4" y="89.6">D5</text>
<text x="202.2" y="89.6">X+</text>
<text x="181.4" y="92.2">D4</text>
<text x="181.4" y="94.7">D3</text>
<text x="202.2" y="94.7">X-</text>
<text x="202.3" y="92.2">Y+</text>
<text x="181.4" y="97.3">D2</text>
<text x="181.4" y="99.8">D1</text>
<text x="202.3" y="97.3">Y-</text>
<text x="181.4" y="102.3">D0</text>
<text x="193.8" y="105.7" transform="rotate(-90 193.8 105.7)">GND</text>
<text x="197.6" y="102.3">BACKLITE</text>
</g>
</svg>
